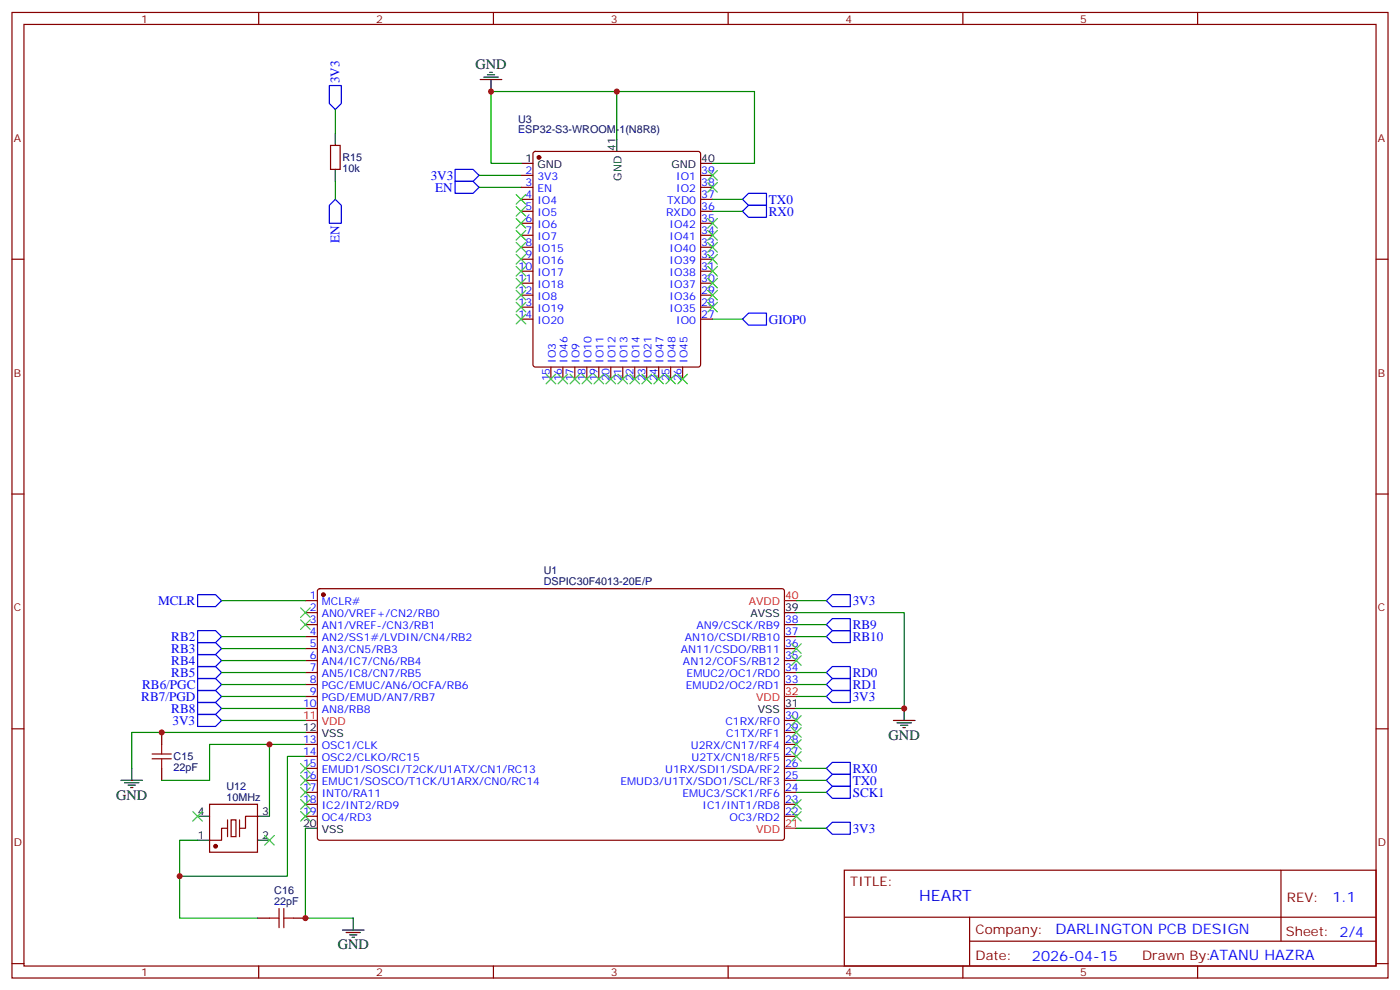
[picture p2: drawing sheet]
<svg xmlns="http://www.w3.org/2000/svg" width="412mm" height="292mm" viewBox="0 0 412 292" stroke-linecap="round" stroke-linejoin="round" font-family="sans-serif">
<g fill="none" stroke="#870000" stroke-width=".35">
<path d="M3.5 3.7h405.4v284.3h-405.4zM7.1 7.2h398.2v277.3h-398.2zM76.2 3.7v3.5M145.3 3.7v3.5M214.5 3.7v3.5M283.6 3.7v3.5M352.8 3.7v3.5M97.4 42.8h2.8v7.1h-2.8zM153.5 51.6h3.5M153.5 55.2h3.5M153.5 58.7h3.5M157.2 44.8l.5-.2h48l.5 .2 .2 .5v62.1l-.3 .5-.4 .2h-48l-.5-.2-.2-.5v-62.1z"/>
<path d="M206.4 51.6h3.5M206.4 55.2h3.5M206.4 58.7h3.5M3.5 76.3h3.6M153.5 76.3h3.5M153.5 62.2h3.5M153.5 65.8h3.5M153.5 69.3h3.5M153.5 72.8h3.5M153.5 79.9h3.5M206.4 76.3h3.5M206.4 62.2h3.5"/>
<path d="M206.4 65.8h3.5M206.4 69.3h3.5M206.4 72.8h3.5M206.4 79.9h3.5M405.3 76.3h3.6M153.5 83.4h3.5M153.5 86.9h3.5M153.5 90.5h3.5M153.5 94h3.5M206.4 83.4h3.5M206.4 86.9h3.5M206.4 90.5h3.5"/>
<path d="M206.4 94h3.5M162.3 108.1v3.5M165.8 108.1v3.5M169.3 108.1v3.5M172.9 108.1v3.5M176.4 108.1v3.5M179.9 108.1v3.5M183.4 108.1v3.5M187 108.1v3.5M190.5 108.1v3.5M194 108.1v3.5M197.6 108.1v3.5"/>
<path d="M201.1 108.1v3.5M3.5 145.5h3.6M405.3 145.5h3.6M90 176.9h3.5M93.7 173.6l.5-.2h136.4l.5 .7-.1 72.9-.6 .4h-136.5l-.4-.7v-72.6zM90 180.4h3.5M90 183.9h3.5M90 187.5h3.5M90 191h3.5M90 194.5h3.5M90 198h3.5M231.1 183.9h3.5"/>
<path d="M231.1 187.5h3.5M231.1 191h3.5M231.1 194.5h3.5M231.1 198h3.5M3.5 214.6h3.6M47.6 215.7v3.5M90 201.6h3.5M90 205.1h3.5M90 208.6h3.5M90 219.2h3.5M231.1 201.6h3.5M231.1 219.2h3.5"/>
<path d="M231.1 215.7h3.5M231.1 212.2h3.5M405.3 214.6h3.6M47.6 226.3v3.5M61.7 236.9h14.1v14.1h-14.1zM90 222.7h3.5M90 226.3h3.5M90 229.8h3.5M90 233.3h3.5M90 236.9h3.5M231.1 222.7h3.5M231.1 226.3h3.5"/>
<path d="M231.1 229.8h3.5M231.1 233.3h3.5M231.1 236.9h3.5M67 243.9h-1.7v3.5h-3.6M68.1 241.4h1.4v5h-1.4zM75.8 240.4h-3.5v3.5h-1.7M90 240.4h3.5M231.1 240.4h3.5M248.7 256.3h156.6v28.2h-156.6zM377.3 256.3v20.9M75.8 270.4h3.6M86.4 270.4h3.6"/>
<path d="M248.7 270.1h156.5M285.6 277.2h119.6M285.6 270.1v14.1M3.5 283.8h3.6M76.2 284.5v3.5M145.3 284.5v3.5M214.5 284.5v3.5M283.6 284.5v3.5M352.8 284.5v3.5M405.3 283.8h3.6"/>
</g>
<g fill="none" stroke="#008700" stroke-width=".35">
<path d="M98.8 32.2v7.1M181.7 27h40.5v21.1h-12.3M98.8 53.4v5.3M141.1 51.6h12.4M141.1 55.2h12.4M181.7 41.1v-14.1h-37.1v21.1h8.9M209.9 58.7h8.8M209.9 62.2h8.8M209.9 94h8.8M65.3 176.9h24.7M234.6 176.9h8.8M65.3 194.5h24.7"/>
<path d="M65.3 198h24.7M65.3 191h24.7M65.3 187.5h24.7M234.6 180.4h31.7v28.2h-31.7M234.6 198h8.8M234.6 187.5h8.8M234.6 183.9h8.8M65.3 212.2h24.7M65.3 205.1h24.7M65.3 201.6h24.7M65.3 208.6h24.7M79.4 219.2h-17.7v10.6h-14.1"/>
<path d="M90 219.2h-10.6v21.2M90 215.7h-51.2v10.6M234.6 205.1h8.8M234.6 201.6h8.8M90 222.7h-5.3v35.3h-31.8v-10.6h5.3M234.6 226.3h8.8M234.6 229.8h8.8M234.6 233.3h8.8M52.9 258v12.4h22.9M90 243.9v26.5h14.1M234.6 243.9h8.8"/>
</g>
<g fill="none" stroke="#000" stroke-width=".35">
<path d="M98.8 39.3v3.5M141.5 23.4h6.3M142.5 22.7h4.3M143.6 22h2.1M144.3 21.3h.7M144.6 23.4v3.6M98.8 49.9v3.5M153.5 48.1h3.5M181.7 41.1v3.5M206.4 48.1h3.5M231.1 180.4h3.5M90 215.7h3.5"/>
<path d="M231.1 208.6h3.5M263.2 212.2h6.3M264.2 212.9h4.3M265.3 213.6h2.1M266 214.3h.7M266.3 208.6v3.6M35.6 229.8h6.4M36.7 230.5h4.2M37.7 231.2h2.2M38.5 231.9h.7M38.8 226.3v3.5M58.2 247.4h3.5"/>
<path d="M58.2 240.4h3.5M75.8 247.4h3.6M75.8 240.4h3.6M90 243.9h3.5M100.9 273.9h6.3M102 274.6h4.2M103 275.3h2.1M103.7 276h.7M104.1 270.4v3.5"/>
</g>
<g fill="#870000" stroke="#870000" stroke-width=".35">
<circle cx="63.5" cy="249.2" r=".53"/>
<circle cx="95.2" cy="175.1" r=".53"/>
<circle cx="158.7" cy="46.4" r=".53"/>
</g>
<path d="M67 241.4v5M70.6 241.4v5" fill="none" stroke="#871200" stroke-width=".35"/>
<g fill="none" stroke="#00f" stroke-width=".35">
<path d="M97 25.2h3.5v5.3l-1.7 1.7-1.8-1.7zM98.8 58.7l1.7 1.8v5.3h-3.5v-5.3zM134.1 49.9h5.2l1.8 1.7-1.8 1.8h-5.2zM134.1 53.4h5.2l1.8 1.8-1.8 1.7h-5.2zM218.7 58.7l1.8-1.8h5.3v3.6h-5.3zM218.7 62.2l1.8-1.7h5.3v3.5h-5.3zM218.7 94l1.8-1.8h5.3v3.5h-5.3zM58.2 175.1h5.3l1.8 1.8-1.8 1.7h-5.3zM243.4 176.9l1.8-1.8h5.3v3.5h-5.3zM58.2 192.8h5.3l1.8 1.7-1.8 1.8h-5.3zM58.2 196.3h5.3l1.8 1.7-1.8 1.8h-5.3zM58.2 199.8h5.3l1.8 1.8-1.8 1.7h-5.3z"/>
<path d="M58.2 189.2h5.3l1.8 1.8-1.8 1.8h-5.3zM58.2 185.7h5.3l1.8 1.8-1.8 1.7h-5.3zM243.4 183.9l1.8-1.7h5.3v3.5h-5.3zM243.4 187.5l1.8-1.8h5.3v3.5h-5.3zM245.2 196.3h5.3v3.5h-5.3l-1.8-1.8zM58.2 210.4h5.3l1.8 1.8-1.8 1.7h-5.3zM58.2 206.9h5.3l1.8 1.7-1.8 1.8h-5.3zM58.2 203.3h5.3l1.8 1.8-1.8 1.8h-5.3zM243.4 201.6l1.8-1.8h5.3v3.5h-5.3zM245.2 203.3h5.3v3.6h-5.3l-1.8-1.8zM243.4 226.3l1.8-1.8h5.3v3.5h-5.3zM243.4 229.8l1.8-1.8h5.3v3.6h-5.3z"/>
<path d="M243.4 233.3l1.8-1.7h5.3v3.5h-5.3zM243.4 243.9l1.8-1.8h5.3v3.6h-5.3z"/>
</g>
<path d="M231.1 176.9h3.5M90 212.2h3.5M231.1 205.1h3.5M231.1 243.9h3.5" fill="none" stroke="#f00" stroke-width=".35"/>
<path d="M47.6 219.2v2.8M44.8 223.4h5.6M44.8 222h5.6M47.6 223.4v2.9M79.4 270.4h2.8M82.2 267.5v5.7M83.6 270.4h2.8M83.6 267.5v5.7" fill="none" stroke="#a10000" stroke-width=".35"/>
<g fill="none" stroke="#3c3" stroke-width=".35">
<path d="M152 57.3l2.9 2.8M154.9 57.3l-2.9 2.8M208.5 53.8l2.8 2.8M208.5 50.2l2.8 2.9M211.3 53.8l-2.8 2.8M211.3 50.2l-2.8 2.9M152 60.8l2.9 2.8M152 64.3l2.9 2.9M152 67.9l2.9 2.8M152 71.4l2.9 2.8M152 74.9l2.9 2.9M152 78.5l2.9 2.8"/>
<path d="M154.9 60.8l-2.9 2.8M154.9 64.3l-2.9 2.9M154.9 67.9l-2.9 2.8M154.9 71.4l-2.9 2.8M154.9 74.9l-2.9 2.9M154.9 78.5l-2.9 2.8M208.5 78.5l2.8 2.8M208.5 74.9l2.8 2.9M208.5 71.4l2.8 2.8M208.5 67.9l2.8 2.8M208.5 64.3l2.8 2.9M211.3 78.5l-2.8 2.8"/>
<path d="M211.3 74.9l-2.8 2.9M211.3 71.4l-2.8 2.8M211.3 67.9l-2.8 2.8M211.3 64.3l-2.8 2.9M152 82l2.9 2.8M152 85.5l2.9 2.8M152 89l2.9 2.9M152 92.6l2.9 2.8M154.9 82l-2.9 2.8M154.9 85.5l-2.9 2.8M154.9 89l-2.9 2.9M154.9 92.6l-2.9 2.8"/>
<path d="M208.5 89l2.8 2.9M208.5 85.5l2.8 2.8M208.5 82l2.8 2.8M211.3 89l-2.8 2.9M211.3 85.5l-2.8 2.8M211.3 82l-2.8 2.8M160.9 110.2l2.8 2.8M163.7 110.2l-2.8 2.8M164.4 110.2l2.8 2.8M167.2 110.2l-2.8 2.8M167.9 110.2l2.8 2.8M170.7 110.2l-2.8 2.8"/>
<path d="M171.4 110.2l2.9 2.8M174.3 110.2l-2.9 2.8M175 110.2l2.8 2.8M177.8 110.2l-2.8 2.8M178.5 110.2l2.8 2.8M181.3 110.2l-2.8 2.8M182 110.2l2.9 2.8M184.9 110.2l-2.9 2.8M185.6 110.2l2.8 2.8M188.4 110.2l-2.8 2.8M189.1 110.2l2.8 2.8M191.9 110.2l-2.8 2.8"/>
<path d="M192.6 110.2l2.8 2.8M195.4 110.2l-2.8 2.8M196.1 110.2l2.9 2.8M199 110.2l-2.9 2.8M199.7 110.2l2.8 2.8M202.5 110.2l-2.8 2.8M88.5 179l2.9 2.8M91.4 179l-2.9 2.8M88.5 182.5l2.9 2.8M91.4 182.5l-2.9 2.8M233.2 193.1l2.8 2.8M233.2 189.6l2.8 2.8"/>
<path d="M236 193.1l-2.8 2.8M236 189.6l-2.8 2.8M233.2 217.8l2.8 2.8M233.2 214.3l2.8 2.8M233.2 210.7l2.8 2.9M236 217.8l-2.8 2.8M236 214.3l-2.8 2.8M236 210.7l-2.8 2.9M56.8 239l2.8 2.8M59.6 239l-2.8 2.8M88.5 224.9l2.9 2.8M88.5 228.4l2.9 2.8"/>
<path d="M88.5 231.9l2.9 2.8M88.5 235.4l2.9 2.9M88.5 239l2.9 2.8M91.4 224.9l-2.9 2.8M91.4 228.4l-2.9 2.8M91.4 231.9l-2.9 2.8M91.4 235.4l-2.9 2.9M91.4 239l-2.9 2.8M233.2 235.4l2.8 2.9M233.2 221.3l2.8 2.9M233.2 239l2.8 2.8M236 235.4l-2.8 2.9"/>
<path d="M236 221.3l-2.8 2.9M236 239l-2.8 2.8M78 246l2.8 2.8M80.8 246l-2.8 2.8"/>
</g>
<g fill="#c00">
<circle cx="266.3" cy="208.6" r=".88"/>
<circle cx="47.6" cy="215.7" r=".88"/>
<circle cx="79.4" cy="219.2" r=".88"/>
<circle cx="90" cy="270.4" r=".88"/>
<circle cx="52.9" cy="258" r=".88"/>
<circle cx="144.6" cy="27" r=".88"/>
<circle cx="181.7" cy="27" r=".88"/>
</g>
<text font-size="4.6" fill="#00f" x="270.8" y="265.3">HEART</text>
<g font-size="4.2">
<text x="140.1" y="20.3">GND</text>
<text x="261.8" y="217.8">GND</text>
<text x="34.2" y="235.4">GND</text>
<text x="99.5" y="279.5">GND</text>
</g>
<g font-size="4.2" fill="#00f">
<text x="392.5" y="265.5">1.1</text>
<text x="310.9" y="275.1">DARLINGTON PCB DESIGN</text>
<text x="304" y="282.9">2026-04-15</text>
</g>
<g font-size="3.9" fill="#00f">
<text x="100" y="24.5" transform="rotate(-90 100 24.5)">3V3</text>
<text x="126.9" y="52.9">3V3</text>
<text x="128.2" y="56.4">EN</text>
<text x="226.5" y="60">TX0</text>
<text x="226.5" y="63.5">RX0</text>
<text x="100" y="71.5" transform="rotate(-90 100 71.5)">EN</text>
<text x="226.5" y="95.3">GIOP0</text>
<text x="46.6" y="178.1">MCLR</text>
<text x="251.2" y="178.2">3V3</text>
<text x="251.2" y="185.3">RB9</text>
<text x="50.4" y="188.7">RB2</text>
<text x="251.2" y="188.7">RB10</text>
<text x="50.4" y="195.8">RB4</text>
<text x="50.4" y="192.2">RB3</text>
<text x="41.9" y="202.8">RB6/PGC</text>
<text x="50.4" y="199.3">RB5</text>
<text x="251.2" y="202.8">RD1</text>
<text x="251.2" y="199.3">RD0</text>
<text x="41.6" y="206.4">RB7/PGD</text>
<text x="50.4" y="209.9">RB8</text>
<text x="251.2" y="206.5">3V3</text>
<text x="50.8" y="213.4">3V3</text>
<text x="251.2" y="227.5">RX0</text>
<text x="251.2" y="231.1">TX0</text>
<text x="251.2" y="234.6">SCK1</text>
<text x="251.2" y="245.3">3V3</text>
</g>
<g font-size="3.9" fill="#800">
<text x="250.5" y="260.8">TITLE:</text>
<text x="379.1" y="265.5">REV:</text>
<text x="287.4" y="275">Company:</text>
<text x="378.7" y="275.7">Sheet: 2/4</text>
<text x="287.4" y="282.7">Date:</text>
<text x="336.4" y="282.8">Drawn By:ATANU HAZRA</text>
</g>
<g font-size="3.2" fill="#800">
<text x="41.6" y="6.7">1</text>
<text x="110.8" y="6.7">2</text>
<text x="179.9" y="6.7">3</text>
<text x="249.1" y="6.7">4</text>
<text x="318.2" y="6.7">5</text>
<text x="4.1" y="41.8">A</text>
<text x="405.9" y="41.8">A</text>
<text x="4.1" y="110.9">B</text>
<text x="405.9" y="110.9">B</text>
<text x="4.1" y="180.1">C</text>
<text x="405.9" y="180.1">C</text>
<text x="4.1" y="249.2">D</text>
<text x="405.9" y="249.2">D</text>
<text x="41.6" y="287.5">1</text>
<text x="110.8" y="287.5">2</text>
<text x="179.9" y="287.5">3</text>
<text x="249.1" y="287.5">4</text>
<text x="318.2" y="287.5">5</text>
</g>
<g font-size="3.2" fill="#000080">
<text x="152.6" y="39.2">ESP32-S3-WROOM-1(N8R8)</text>
<text x="152.6" y="36.1">U3</text>
<text x="100.9" y="47.5">R15</text>
<text x="100.9" y="50.7">10k</text>
<text x="160.2" y="172.3">DSPIC30F4013-20E/P</text>
<text x="160.2" y="169.1">U1</text>
<text x="51.2" y="227">22pF</text>
<text x="51.2" y="223.9">C15</text>
<text x="66.7" y="232.7">U12</text>
<text x="66.7" y="235.7">10MHz</text>
<text x="80.8" y="263.3">C16</text>
<text x="80.8" y="266.5">22pF</text>
</g>
<g font-size="3.2">
<text x="154.8" y="47.8">1</text>
<text x="181.3" y="44.4" transform="rotate(-90 181.3 44.4)">41</text>
<text x="206.6" y="47.8">40</text>
<text x="158.3" y="49.5">GND</text>
<text x="183.1" y="53.2" transform="rotate(-90 183.1 53.2)">GND</text>
<text x="197.8" y="49.5">GND</text>
<text x="221.1" y="181.8">AVSS</text>
<text x="231.2" y="180.1">39</text>
<text x="231.2" y="208.3">31</text>
<text x="89.3" y="215.3">12</text>
<text x="223.3" y="210">VSS</text>
<text x="94.8" y="217.1">VSS</text>
<text x="58.3" y="240">4</text>
<text x="77.3" y="240">3</text>
<text x="89.3" y="243.6">20</text>
<text x="94.8" y="245.3">VSS</text>
<text x="58.3" y="247.1">1</text>
<text x="77.3" y="247.1">2</text>
</g>
<g font-size="3.2" fill="#00f">
<text x="154.8" y="51.3">2</text>
<text x="158.3" y="53.1">3V3</text>
<text x="199.2" y="53.1">IO1</text>
<text x="206.6" y="51.3">39</text>
<text x="154.8" y="54.8">3</text>
<text x="154.8" y="58.3">4</text>
<text x="158.3" y="56.6">EN</text>
<text x="199.2" y="56.6">IO2</text>
<text x="206.6" y="58.3">37</text>
<text x="206.6" y="54.8">38</text>
<text x="154.8" y="61.9">5</text>
<text x="154.8" y="65.4">6</text>
<text x="158.3" y="60.1">IO4</text>
<text x="158.3" y="63.6">IO5</text>
<text x="196.2" y="63.6">RXD0</text>
<text x="196.5" y="60.1">TXD0</text>
<text x="206.6" y="65.4">35</text>
<text x="206.6" y="61.9">36</text>
<text x="154.8" y="68.9">7</text>
<text x="158.3" y="67.2">IO6</text>
<text x="158.3" y="70.7">IO7</text>
<text x="197.2" y="70.7">IO41</text>
<text x="197.2" y="67.2">IO42</text>
<text x="206.6" y="68.9">34</text>
<text x="154.8" y="72.5">8</text>
<text x="154.8" y="76">9</text>
<text x="158.3" y="74.2">IO15</text>
<text x="158.3" y="77.8">IO16</text>
<text x="197.2" y="77.8">IO39</text>
<text x="197.2" y="74.2">IO40</text>
<text x="206.6" y="76">32</text>
<text x="206.6" y="72.5">33</text>
<text x="152.8" y="79.5">10</text>
<text x="152.8" y="83">11</text>
<text x="158.3" y="81.3">IO17</text>
<text x="197.2" y="81.3">IO38</text>
<text x="206.6" y="83">30</text>
<text x="206.6" y="79.5">31</text>
<text x="152.8" y="86.6">12</text>
<text x="158.3" y="84.8">IO18</text>
<text x="158.3" y="88.3">IO8</text>
<text x="197.2" y="88.3">IO36</text>
<text x="197.2" y="84.8">IO37</text>
<text x="206.6" y="86.6">29</text>
<text x="152.8" y="90.1">13</text>
<text x="152.8" y="93.6">14</text>
<text x="158.3" y="91.9">IO19</text>
<text x="158.3" y="95.4">IO20</text>
<text x="197.2" y="91.9">IO35</text>
<text x="199.2" y="95.4">IO0</text>
<text x="206.6" y="93.6">27</text>
<text x="206.6" y="90.1">28</text>
<text x="163.7" y="106.8" transform="rotate(-90 163.7 106.8)">IO3</text>
<text x="167.2" y="106.8" transform="rotate(-90 167.2 106.8)">IO46</text>
<text x="170.7" y="106.8" transform="rotate(-90 170.7 106.8)">IO9</text>
<text x="174.3" y="106.8" transform="rotate(-90 174.3 106.8)">IO10</text>
<text x="177.8" y="106.8" transform="rotate(-90 177.8 106.8)">IO11</text>
<text x="181.3" y="106.8" transform="rotate(-90 181.3 106.8)">IO12</text>
<text x="184.9" y="106.8" transform="rotate(-90 184.9 106.8)">IO13</text>
<text x="188.4" y="106.8" transform="rotate(-90 188.4 106.8)">IO14</text>
<text x="191.9" y="106.8" transform="rotate(-90 191.9 106.8)">IO21</text>
<text x="195.4" y="106.8" transform="rotate(-90 195.4 106.8)">IO47</text>
<text x="199" y="106.8" transform="rotate(-90 199 106.8)">IO48</text>
<text x="202.5" y="106.8" transform="rotate(-90 202.5 106.8)">IO45</text>
<text x="161.9" y="112.3" transform="rotate(-90 161.9 112.3)">15</text>
<text x="165.5" y="112.3" transform="rotate(-90 165.5 112.3)">16</text>
<text x="169" y="112.3" transform="rotate(-90 169 112.3)">17</text>
<text x="172.5" y="112.3" transform="rotate(-90 172.5 112.3)">18</text>
<text x="176" y="112.3" transform="rotate(-90 176 112.3)">19</text>
<text x="179.6" y="112.3" transform="rotate(-90 179.6 112.3)">20</text>
<text x="183.1" y="112.3" transform="rotate(-90 183.1 112.3)">21</text>
<text x="186.6" y="112.3" transform="rotate(-90 186.6 112.3)">22</text>
<text x="190.1" y="112.3" transform="rotate(-90 190.1 112.3)">23</text>
<text x="193.7" y="112.3" transform="rotate(-90 193.7 112.3)">24</text>
<text x="197.2" y="112.3" transform="rotate(-90 197.2 112.3)">25</text>
<text x="200.7" y="112.3" transform="rotate(-90 200.7 112.3)">26</text>
<text x="91.3" y="176.5">1</text>
<text x="94.8" y="178.3">MCLR#</text>
<text x="91.3" y="180.1">2</text>
<text x="91.3" y="183.6">3</text>
<text x="94.8" y="181.8">AN0/VREF+/CN2/RB0</text>
<text x="94.8" y="185.3">AN1/VREF-/CN3/RB1</text>
<text x="205.1" y="185.3">AN9/CSCK/RB9</text>
<text x="231.2" y="183.6">38</text>
<text x="91.3" y="187.1">4</text>
<text x="91.3" y="190.6">5</text>
<text x="94.8" y="188.9">AN2/SS1#/LVDIN/CN4/RB2</text>
<text x="201.7" y="188.9">AN10/CSDI/RB10</text>
<text x="231.2" y="190.6">36</text>
<text x="231.2" y="187.1">37</text>
<text x="91.3" y="194.2">6</text>
<text x="91.3" y="197.7">7</text>
<text x="94.8" y="192.4">AN3/CN5/RB3</text>
<text x="94.8" y="195.9">AN4/IC7/CN6/RB4</text>
<text x="200.6" y="192.4">AN11/CSDO/RB11</text>
<text x="201.2" y="195.9">AN12/COFS/RB12</text>
<text x="231.2" y="197.7">34</text>
<text x="231.2" y="194.2">35</text>
<text x="91.3" y="201.2">8</text>
<text x="94.8" y="199.5">AN5/IC8/CN7/RB5</text>
<text x="94.8" y="203">PGC/EMUC/AN6/OCFA/RB6</text>
<text x="202" y="203">EMUD2/OC2/RD1</text>
<text x="202.3" y="199.5">EMUC2/OC1/RD0</text>
<text x="231.2" y="201.2">33</text>
<text x="89.3" y="208.3">10</text>
<text x="91.3" y="204.8">9</text>
<text x="94.8" y="206.5">PGD/EMUD/AN7/RB7</text>
<text x="94.8" y="210">AN8/RB8</text>
<text x="213.7" y="213.6">C1RX/RF0</text>
<text x="231.2" y="215.3">29</text>
<text x="231.2" y="211.8">30</text>
<text x="89.3" y="218.9">13</text>
<text x="94.8" y="220.6">OSC1/CLK</text>
<text x="203.5" y="220.6">U2RX/CN17/RF4</text>
<text x="213.9" y="217.1">C1TX/RF1</text>
<text x="231.2" y="218.9">28</text>
<text x="89.3" y="222.4">14</text>
<text x="89.3" y="225.9">15</text>
<text x="94.8" y="224.2">OSC2/CLKO/RC15</text>
<text x="94.8" y="227.7">EMUD1/SOSCI/T2CK/U1ATX/CN1/RC13</text>
<text x="195.9" y="227.7">U1RX/SDI1/SDA/RF2</text>
<text x="203.7" y="224.2">U2TX/CN18/RF5</text>
<text x="231.2" y="225.9">26</text>
<text x="231.2" y="222.4">27</text>
<text x="89.3" y="229.4">16</text>
<text x="89.3" y="233">17</text>
<text x="94.8" y="231.2">EMUC1/SOSCO/T1CK/U1ARX/CN0/RC14</text>
<text x="182.7" y="231.2">EMUD3/U1TX/SDO1/SCL/RF3</text>
<text x="231.2" y="233">24</text>
<text x="231.2" y="229.4">25</text>
<text x="89.3" y="236.5">18</text>
<text x="94.8" y="234.7">INT0/RA11</text>
<text x="94.8" y="238.3">IC2/INT2/RD9</text>
<text x="201" y="234.7">EMUC3/SCK1/RF6</text>
<text x="207" y="238.3">IC1/INT1/RD8</text>
<text x="231.2" y="236.5">23</text>
<text x="89.3" y="240">19</text>
<text x="94.8" y="241.8">OC4/RD3</text>
<text x="214.9" y="241.8">OC3/RD2</text>
<text x="231.2" y="240">22</text>
</g>
<g font-size="3.2" fill="#f00">
<text x="220.5" y="178.3">AVDD</text>
<text x="231.2" y="176.5">40</text>
<text x="222.7" y="206.5">VDD</text>
<text x="231.2" y="204.8">32</text>
<text x="89.3" y="211.8">11</text>
<text x="94.8" y="213.6">VDD</text>
<text x="222.7" y="245.3">VDD</text>
<text x="231.2" y="243.6">21</text>
</g>
</svg>
